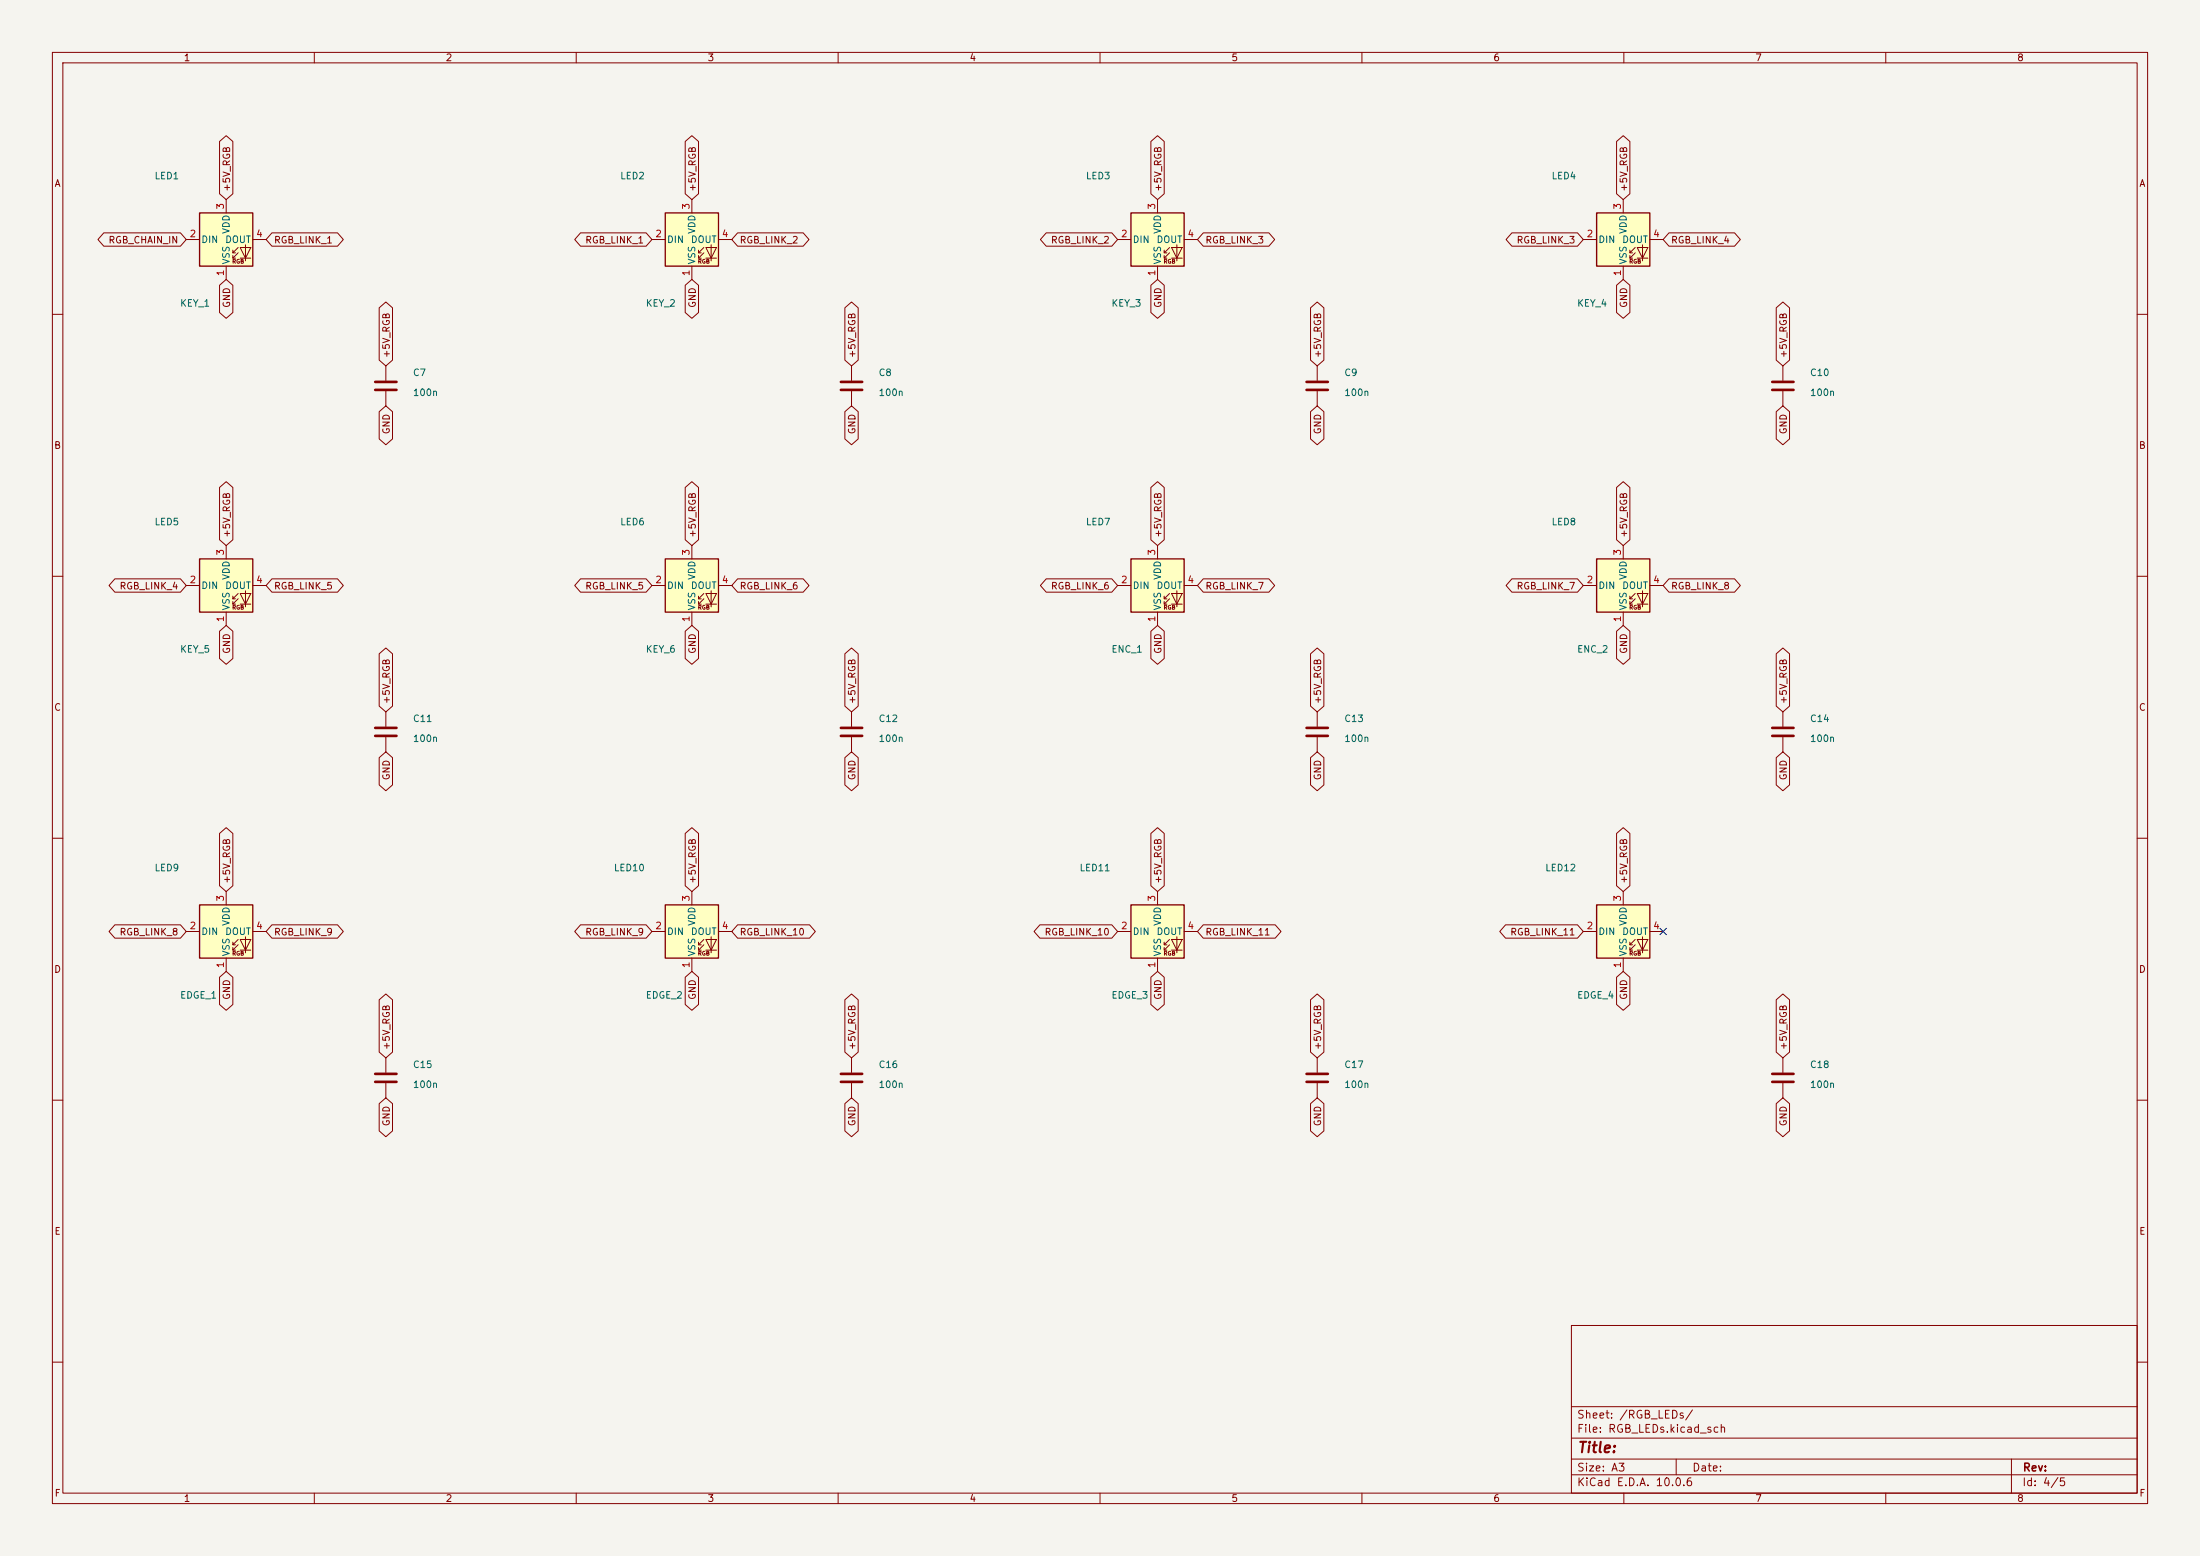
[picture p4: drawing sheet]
<svg xmlns="http://www.w3.org/2000/svg" width="420mm" height="297mm" viewBox="0 0 420 297" stroke-linecap="round" stroke-linejoin="round" font-family="sans-serif">
<path d="M0 0h420v297h-420z" fill="#f5f4ef" stroke="#f5f4ef" stroke-width=".19"/>
<g fill="none" stroke="#840000" stroke-width=".19">
<path d="M10 10h400v277h-400zM12 12h396v273h-396zM60 10v2M110 10v2M160 10v2M210 10v2M260 10v2M310 10v2M360 10v2M10 60h2M408 60h2M10 110h2"/>
<path d="M408 110h2M10 160h2M408 160h2M10 210h2M408 210h2M300 253h108v32h-108zM10 260h2M300 278.5h108M300 274.5h108M300 268.5h108M320 278.5v3M384 278.5v6.5"/>
<path d="M408 260h2M60 285v2M110 285v2M160 285v2M210 285v2M260 285v2M300 281.5h108M310 285v2M360 285v2"/>
</g>
<path d="M304.8 40.6h10.2v10.2h-10.2z" fill="#ffffc2"/>
<g fill="none" stroke="#840000" stroke-width=".19">
<path d="M309.9 38.1v2.5M302.3 45.7h2.5M309.9 50.8v2.5M311.1 48.3h.6M311.1 49.3h.6M312.2 47.2l-1.1 1.1v-.5M312.2 48.3l-1.1 1v-.5M312.5 47.2h2.1l-1 2.1zM312.5 49.3h2.1M313.6 46.7v3.1M315 45.7h2.5M340.4 69.9v2.7"/>
<path d="M340.4 74.7v2.8M251.5 201.9v2.8M251.5 206.8v2.8"/>
</g>
<path d="M304.8 40.6h10.2v10.2h-10.2z" fill="none" stroke="#840000" stroke-width=".25"/>
<path d="M338.3 72.9h4.1M338.3 74.4h4.1M249.4 205h4.1M249.4 206.5h4.1" fill="none" stroke="#840000" stroke-width=".51"/>
<path d="M127 106.7h10.2v10.1h-10.2z" fill="#ffffc2"/>
<g fill="none" stroke="#840000" stroke-width=".19">
<path d="M124.5 111.8h2.5M132.1 104.1v2.6M132.1 116.8v2.6M133.3 114.3h.6M133.3 115.3h.6M134.4 113.3l-1.1 1v-.5M134.4 114.3l-1.1 1v-.5M134.7 113.3h2.1l-1 2zM134.7 115.3h2.1M135.8 112.8v3M137.2 111.8h2.5M340.4 201.9v2.8"/>
<path d="M340.4 206.8v2.8"/>
</g>
<path d="M127 106.7h10.2v10.1h-10.2z" fill="none" stroke="#840000" stroke-width=".25"/>
<path d="M338.3 205h4.1M338.3 206.5h4.1" fill="none" stroke="#840000" stroke-width=".51"/>
<path d="M215.9 172.7h10.2v10.2h-10.2z" fill="#ffffc2"/>
<path d="M213.4 177.8h2.5M221 170.2v2.5M223.3 179.3l-1.1 1v-.5M223.6 179.3h2.1l-1 2.1zM224.7 178.8v3.1M226.1 177.8h2.5M221 182.9v2.5M222.2 180.3h.6M222.2 181.4h.6M223.3 180.3l-1.1 1.1v-.6M223.6 181.4h2.1" fill="none" stroke="#840000" stroke-width=".19"/>
<path d="M215.9 172.7h10.2v10.2h-10.2z" fill="none" stroke="#840000" stroke-width=".25"/>
<path d="M304.8 106.7h10.2v10.1h-10.2z" fill="#ffffc2"/>
<g fill="none" stroke="#840000" stroke-width=".19">
<path d="M302.3 111.8h2.5M309.9 104.1v2.6M309.9 116.8v2.6M311.1 114.3h.6M311.1 115.3h.6M312.2 113.3l-1.1 1v-.5M312.2 114.3l-1.1 1v-.5M312.5 113.3h2.1l-1 2zM312.5 115.3h2.1M313.6 112.8v3M315 111.8h2.5M340.4 135.9v2.8"/>
<path d="M340.4 140.7v2.8"/>
</g>
<path d="M304.8 106.7h10.2v10.1h-10.2z" fill="none" stroke="#840000" stroke-width=".25"/>
<path d="M338.3 138.9h4.1M338.3 140.5h4.1" fill="none" stroke="#840000" stroke-width=".51"/>
<path d="M215.9 40.6h10.2v10.2h-10.2z" fill="#ffffc2"/>
<path d="M221 38.1v2.5M213.4 45.7h2.5M221 50.8v2.5M222.2 48.3h.6M222.2 49.3h.6M223.3 47.2l-1.1 1.1v-.5M223.3 48.3l-1.1 1v-.5M223.6 47.2h2.1l-1 2.1zM223.6 49.3h2.1M224.7 46.7v3.1M226.1 45.7h2.5" fill="none" stroke="#840000" stroke-width=".19"/>
<path d="M215.9 40.6h10.2v10.2h-10.2z" fill="none" stroke="#840000" stroke-width=".25"/>
<path d="M215.9 106.7h10.2v10.1h-10.2z" fill="#ffffc2"/>
<g fill="none" stroke="#840000" stroke-width=".19">
<path d="M251.5 69.9v2.7M251.5 74.7v2.8M213.4 111.8h2.5M221 104.1v2.6M221 116.8v2.6M222.2 114.3h.6M222.2 115.3h.6M223.3 113.3l-1.1 1v-.5M223.3 114.3l-1.1 1v-.5M223.6 113.3h2.1l-1 2zM223.6 115.3h2.1M224.7 112.8v3"/>
<path d="M226.1 111.8h2.5"/>
</g>
<path d="M215.9 106.7h10.2v10.1h-10.2z" fill="none" stroke="#840000" stroke-width=".25"/>
<path d="M249.4 72.9h4.1M249.4 74.4h4.1" fill="none" stroke="#840000" stroke-width=".51"/>
<path d="M304.8 172.7h10.2v10.2h-10.2z" fill="#ffffc2"/>
<path d="M302.3 177.8h2.5M309.9 170.2v2.5M312.2 179.3l-1.1 1v-.5M312.5 179.3h2.1l-1 2.1zM313.6 178.8v3.1M315 177.8h2.5M309.9 182.9v2.5M311.1 180.3h.6M311.1 181.4h.6M312.2 180.3l-1.1 1.1v-.6M312.5 181.4h2.1" fill="none" stroke="#840000" stroke-width=".19"/>
<path d="M304.8 172.7h10.2v10.2h-10.2z" fill="none" stroke="#840000" stroke-width=".25"/>
<path d="M38.1 172.7h10.2v10.2h-10.2z" fill="#ffffc2"/>
<path d="M35.6 177.8h2.5M43.2 170.2v2.5M45.5 179.3l-1.1 1v-.5M45.8 179.3h2.1l-1 2.1zM46.9 178.8v3.1M48.3 177.8h2.5M43.2 182.9v2.5M44.4 180.3h.6M44.4 181.4h.6M45.5 180.3l-1.1 1.1v-.6M45.8 181.4h2.1" fill="none" stroke="#840000" stroke-width=".19"/>
<path d="M38.1 172.7h10.2v10.2h-10.2z" fill="none" stroke="#840000" stroke-width=".25"/>
<path d="M127 40.6h10.2v10.2h-10.2z" fill="#ffffc2"/>
<g fill="none" stroke="#840000" stroke-width=".19">
<path d="M132.1 38.1v2.5M124.5 45.7h2.5M132.1 50.8v2.5M133.3 48.3h.6M133.3 49.3h.6M134.4 47.2l-1.1 1.1v-.5M134.4 48.3l-1.1 1v-.5M134.7 47.2h2.1l-1 2.1zM134.7 49.3h2.1M135.8 46.7v3.1M137.2 45.7h2.5M162.6 69.9v2.7"/>
<path d="M162.6 74.7v2.8M162.6 135.9v2.8M251.5 135.9v2.8M162.6 140.7v2.8M251.5 140.7v2.8"/>
</g>
<path d="M127 40.6h10.2v10.2h-10.2z" fill="none" stroke="#840000" stroke-width=".25"/>
<path d="M160.5 72.9h4.1M160.5 74.4h4.1M160.5 138.9h4.1M249.4 138.9h4.1M160.5 140.5h4.1M249.4 140.5h4.1" fill="none" stroke="#840000" stroke-width=".51"/>
<path d="M38.1 40.6h10.2v10.2h-10.2z" fill="#ffffc2"/>
<g fill="none" stroke="#840000" stroke-width=".19">
<path d="M43.2 38.1v2.5M35.6 45.7h2.5M43.2 50.8v2.5M44.4 48.3h.6M44.4 49.3h.6M45.5 47.2l-1.1 1.1v-.5M45.5 48.3l-1.1 1v-.5M45.8 47.2h2.1l-1 2.1zM45.8 49.3h2.1M46.9 46.7v3.1M48.3 45.7h2.5M73.7 69.9v2.7"/>
<path d="M73.7 74.7v2.8"/>
</g>
<path d="M38.1 40.6h10.2v10.2h-10.2z" fill="none" stroke="#840000" stroke-width=".25"/>
<path d="M71.6 72.9h4.1M71.6 74.4h4.1" fill="none" stroke="#840000" stroke-width=".51"/>
<path d="M127 172.7h10.2v10.2h-10.2z" fill="#ffffc2"/>
<g fill="none" stroke="#840000" stroke-width=".19">
<path d="M124.5 177.8h2.5M132.1 170.2v2.5M134.4 179.3l-1.1 1v-.5M134.7 179.3h2.1l-1 2.1zM135.8 178.8v3.1M137.2 177.8h2.5M132.1 182.9v2.5M133.3 180.3h.6M133.3 181.4h.6M134.4 180.3l-1.1 1.1v-.6M134.7 181.4h2.1M73.7 201.9v2.8"/>
<path d="M73.7 206.8v2.8M162.6 201.9v2.8M162.6 206.8v2.8"/>
</g>
<path d="M127 172.7h10.2v10.2h-10.2z" fill="none" stroke="#840000" stroke-width=".25"/>
<path d="M71.6 205h4.1M71.6 206.5h4.1M160.5 205h4.1M160.5 206.5h4.1" fill="none" stroke="#840000" stroke-width=".51"/>
<path d="M38.1 106.7h10.2v10.1h-10.2z" fill="#ffffc2"/>
<g fill="none" stroke="#840000" stroke-width=".19">
<path d="M41.9 27l1.3-1.1 1.3 1.1v10l-1.3 1.1-1.3-1.1zM130.8 27l1.3-1.1 1.3 1.1v10l-1.3 1.1-1.3-1.1zM219.7 27l1.3-1.1 1.3 1.1v10l-1.3 1.1-1.3-1.1zM308.6 27l1.3-1.1 1.3 1.1v10l-1.3 1.1-1.3-1.1zM19.8 44.4h14.6l1.2 1.3-1.2 1.3h-14.6l-1.1-1.3zM41.9 54.5l1.3-1.2 1.3 1.2v5.2l-1.3 1.1-1.3-1.1zM51.9 44.4h12.5l1.1 1.3-1.1 1.3h-12.5l-1.1-1.3zM72.4 58.8l1.3-1.2 1.2 1.2v9.9l-1.2 1.2-1.3-1.2zM110.8 44.4h12.5l1.2 1.3-1.2 1.3h-12.5l-1.1-1.3zM130.8 54.5l1.3-1.2 1.3 1.2v5.2l-1.3 1.1-1.3-1.1zM140.8 44.4h12.5l1.1 1.3-1.1 1.3h-12.5l-1.1-1.3zM161.3 58.8l1.3-1.2 1.2 1.2v9.9l-1.2 1.2-1.3-1.2z"/>
<path d="M199.7 44.4h12.5l1.2 1.3-1.2 1.3h-12.5l-1.1-1.3zM219.7 54.5l1.3-1.2 1.3 1.2v5.2l-1.3 1.1-1.3-1.1zM229.7 44.4h12.5l1.1 1.3-1.1 1.3h-12.5l-1.1-1.3zM250.2 58.8l1.3-1.2 1.2 1.2v9.9l-1.2 1.2-1.3-1.2zM288.6 44.4h12.5l1.2 1.3-1.2 1.3h-12.5l-1.1-1.3zM308.6 54.5l1.3-1.2 1.3 1.2v5.2l-1.3 1.1-1.3-1.1zM318.6 44.4h12.5l1.1 1.3-1.1 1.3h-12.5l-1.1-1.3zM339.1 58.8l1.3-1.2 1.2 1.2v9.9l-1.2 1.2-1.3-1.2zM72.4 78.6l1.3-1.1 1.2 1.1v5.2l-1.2 1.1-1.3-1.1zM161.3 78.6l1.3-1.1 1.2 1.1v5.2l-1.2 1.1-1.3-1.1zM250.2 78.6l1.3-1.1 1.2 1.1v5.2l-1.2 1.1-1.3-1.1zM339.1 78.6l1.3-1.1 1.2 1.1v5.2l-1.2 1.1-1.3-1.1z"/>
<path d="M41.9 93l1.3-1.1 1.3 1.1v10l-1.3 1.1-1.3-1.1zM130.8 93l1.3-1.1 1.3 1.1v10l-1.3 1.1-1.3-1.1zM219.7 93l1.3-1.1 1.3 1.1v10l-1.3 1.1-1.3-1.1zM308.6 93l1.3-1.1 1.3 1.1v10l-1.3 1.1-1.3-1.1zM21.9 110.5h12.5l1.2 1.3-1.2 1.2h-12.5l-1.1-1.2zM35.6 111.8h2.5M43.2 104.1v2.6M43.2 116.8v2.6M44.4 114.3h.6M44.4 115.3h.6M45.5 113.3l-1.1 1v-.5M45.5 114.3l-1.1 1v-.5"/>
<path d="M45.8 113.3h2.1l-1 2zM45.8 115.3h2.1M46.9 112.8v3M48.3 111.8h2.5M51.9 110.5h12.5l1.1 1.3-1.1 1.2h-12.5l-1.1-1.2zM110.8 110.5h12.5l1.2 1.3-1.2 1.2h-12.5l-1.1-1.2zM140.8 110.5h12.5l1.1 1.3-1.1 1.2h-12.5l-1.1-1.2zM199.7 110.5h12.5l1.2 1.3-1.2 1.2h-12.5l-1.1-1.2zM229.7 110.5h12.5l1.1 1.3-1.1 1.2h-12.5l-1.1-1.2zM288.6 110.5h12.5l1.2 1.3-1.2 1.2h-12.5l-1.1-1.2zM318.6 110.5h12.5l1.1 1.3-1.1 1.2h-12.5l-1.1-1.2zM41.9 120.5l1.3-1.1 1.3 1.1v5.2l-1.3 1.1-1.3-1.1z"/>
<path d="M72.4 124.8l1.3-1.1 1.2 1.1v10l-1.2 1.1-1.3-1.1zM73.7 135.9v2.8M130.8 120.5l1.3-1.1 1.3 1.1v5.2l-1.3 1.1-1.3-1.1zM161.3 124.8l1.3-1.1 1.2 1.1v10l-1.2 1.1-1.3-1.1zM219.7 120.5l1.3-1.1 1.3 1.1v5.2l-1.3 1.1-1.3-1.1zM250.2 124.8l1.3-1.1 1.2 1.1v10l-1.2 1.1-1.3-1.1zM308.6 120.5l1.3-1.1 1.3 1.1v5.2l-1.3 1.1-1.3-1.1zM339.1 124.8l1.3-1.1 1.2 1.1v10l-1.2 1.1-1.3-1.1zM41.9 159.1l1.3-1.1 1.3 1.1v10l-1.3 1.1-1.3-1.1zM72.4 144.6l1.3-1.1 1.2 1.1v5.2l-1.2 1.1-1.3-1.1zM73.7 140.7v2.8M130.8 159.1l1.3-1.1 1.3 1.1v10l-1.3 1.1-1.3-1.1z"/>
<path d="M161.3 144.6l1.3-1.1 1.2 1.1v5.2l-1.2 1.1-1.3-1.1zM219.7 159.1l1.3-1.1 1.3 1.1v10l-1.3 1.1-1.3-1.1zM250.2 144.6l1.3-1.1 1.2 1.1v5.2l-1.2 1.1-1.3-1.1zM308.6 159.1l1.3-1.1 1.3 1.1v10l-1.3 1.1-1.3-1.1zM339.1 144.6l1.3-1.1 1.2 1.1v5.2l-1.2 1.1-1.3-1.1zM21.9 176.5h12.5l1.2 1.3-1.2 1.3h-12.5l-1.1-1.3zM51.9 176.5h12.5l1.1 1.3-1.1 1.3h-12.5l-1.1-1.3zM110.8 176.5h12.5l1.2 1.3-1.2 1.3h-12.5l-1.1-1.3zM140.8 176.5h13.7l1.2 1.3-1.2 1.3h-13.7l-1.1-1.3zM198.5 176.5h13.7l1.2 1.3-1.2 1.3h-13.7l-1.1-1.3zM229.7 176.5h13.7l1.2 1.3-1.2 1.3h-13.7l-1.1-1.3zM287.4 176.5h13.7l1.2 1.3-1.2 1.3h-13.7l-1.1-1.3z"/>
<path d="M41.9 186.5l1.3-1.1 1.3 1.1v5.2l-1.3 1.1-1.3-1.1zM72.4 190.8l1.3-1.1 1.2 1.1v10l-1.2 1.1-1.3-1.1zM130.8 186.5l1.3-1.1 1.3 1.1v5.2l-1.3 1.1-1.3-1.1zM161.3 190.8l1.3-1.1 1.2 1.1v10l-1.2 1.1-1.3-1.1zM219.7 186.5l1.3-1.1 1.3 1.1v5.2l-1.3 1.1-1.3-1.1zM250.2 190.8l1.3-1.1 1.2 1.1v10l-1.2 1.1-1.3-1.1zM308.6 186.5l1.3-1.1 1.3 1.1v5.2l-1.3 1.1-1.3-1.1zM339.1 190.8l1.3-1.1 1.2 1.1v10l-1.2 1.1-1.3-1.1zM72.4 210.7l1.3-1.1 1.2 1.1v5.2l-1.2 1.1-1.3-1.1zM161.3 210.7l1.3-1.1 1.2 1.1v5.2l-1.2 1.1-1.3-1.1zM250.2 210.7l1.3-1.1 1.2 1.1v5.2l-1.2 1.1-1.3-1.1zM339.1 210.7l1.3-1.1 1.2 1.1v5.2l-1.2 1.1-1.3-1.1z"/>
</g>
<path d="M38.1 106.7h10.2v10.1h-10.2z" fill="none" stroke="#840000" stroke-width=".25"/>
<path d="M71.6 138.9h4.1M71.6 140.5h4.1" fill="none" stroke="#840000" stroke-width=".51"/>
<path d="M316.9 177.2l1.2 1.2M318.1 177.2l-1.2 1.2" fill="none" stroke="#000084" stroke-width=".19"/>
<text font-size="2" fill="#840000" x="301" y="277.8">Title:</text>
<g font-size="1.5" fill="#840000">
<text x="300.9" y="273.8">File: RGB_LEDs.kicad_sch</text>
<text x="300.9" y="271.1">Sheet: /RGB_LEDs/</text>
<text x="300.9" y="281.2">Size: A3</text>
<text x="322.9" y="281.2">Date:</text>
<text x="386" y="281.2">Rev:</text>
<text x="300.9" y="284">KiCad E.D.A. 10.0.6</text>
<text x="385.9" y="284">Id: 4/5</text>
</g>
<g font-size="1.3" fill="#840000">
<text x="35" y="12">1</text>
<text x="85" y="12">2</text>
<text x="135" y="12">3</text>
<text x="185" y="12">4</text>
<text x="235" y="12">5</text>
<text x="285" y="12">6</text>
<text x="335" y="12">7</text>
<text x="385" y="12">8</text>
<text x="10.3" y="36">A</text>
<text x="408.3" y="36">A</text>
<text x="44.2" y="36.7" transform="rotate(-90 44.2 36.7)">+5V_RGB</text>
<text x="133.1" y="36.7" transform="rotate(-90 133.1 36.7)">+5V_RGB</text>
<text x="222" y="36.7" transform="rotate(-90 222 36.7)">+5V_RGB</text>
<text x="310.9" y="36.7" transform="rotate(-90 310.9 36.7)">+5V_RGB</text>
<text x="20.6" y="46.8">RGB_CHAIN_IN</text>
<text x="52.2" y="46.8">RGB_LINK_1</text>
<text x="111.6" y="46.8">RGB_LINK_1</text>
<text x="141.1" y="46.8">RGB_LINK_2</text>
<text x="200.5" y="46.8">RGB_LINK_2</text>
<text x="230" y="46.8">RGB_LINK_3</text>
<text x="289.4" y="46.8">RGB_LINK_3</text>
<text x="318.9" y="46.8">RGB_LINK_4</text>
<text x="44.2" y="58.9" transform="rotate(-90 44.2 58.9)">GND</text>
<text x="133.1" y="58.9" transform="rotate(-90 133.1 58.9)">GND</text>
<text x="222" y="58.9" transform="rotate(-90 222 58.9)">GND</text>
<text x="310.9" y="58.9" transform="rotate(-90 310.9 58.9)">GND</text>
<text x="74.7" y="68.4" transform="rotate(-90 74.7 68.4)">+5V_RGB</text>
<text x="163.6" y="68.4" transform="rotate(-90 163.6 68.4)">+5V_RGB</text>
<text x="252.5" y="68.4" transform="rotate(-90 252.5 68.4)">+5V_RGB</text>
<text x="341.4" y="68.4" transform="rotate(-90 341.4 68.4)">+5V_RGB</text>
<text x="74.7" y="83" transform="rotate(-90 74.7 83)">GND</text>
<text x="163.6" y="83" transform="rotate(-90 163.6 83)">GND</text>
<text x="252.5" y="83" transform="rotate(-90 252.5 83)">GND</text>
<text x="341.4" y="83" transform="rotate(-90 341.4 83)">GND</text>
<text x="10.2" y="86">B</text>
<text x="408.2" y="86">B</text>
<text x="44.2" y="102.7" transform="rotate(-90 44.2 102.7)">+5V_RGB</text>
<text x="133.1" y="102.7" transform="rotate(-90 133.1 102.7)">+5V_RGB</text>
<text x="222" y="102.7" transform="rotate(-90 222 102.7)">+5V_RGB</text>
<text x="310.9" y="102.7" transform="rotate(-90 310.9 102.7)">+5V_RGB</text>
<text x="22.7" y="112.8">RGB_LINK_4</text>
<text x="52.2" y="112.8">RGB_LINK_5</text>
<text x="111.6" y="112.8">RGB_LINK_5</text>
<text x="141.1" y="112.8">RGB_LINK_6</text>
<text x="200.5" y="112.8">RGB_LINK_6</text>
<text x="230" y="112.8">RGB_LINK_7</text>
<text x="289.4" y="112.8">RGB_LINK_7</text>
<text x="318.9" y="112.8">RGB_LINK_8</text>
<text x="44.2" y="124.9" transform="rotate(-90 44.2 124.9)">GND</text>
<text x="133.1" y="124.9" transform="rotate(-90 133.1 124.9)">GND</text>
<text x="222" y="124.9" transform="rotate(-90 222 124.9)">GND</text>
<text x="310.9" y="124.9" transform="rotate(-90 310.9 124.9)">GND</text>
<text x="10.2" y="136">C</text>
<text x="74.7" y="134.5" transform="rotate(-90 74.7 134.5)">+5V_RGB</text>
<text x="163.6" y="134.5" transform="rotate(-90 163.6 134.5)">+5V_RGB</text>
<text x="252.5" y="134.5" transform="rotate(-90 252.5 134.5)">+5V_RGB</text>
<text x="341.4" y="134.5" transform="rotate(-90 341.4 134.5)">+5V_RGB</text>
<text x="408.2" y="136">C</text>
<text x="74.7" y="149" transform="rotate(-90 74.7 149)">GND</text>
<text x="163.6" y="149" transform="rotate(-90 163.6 149)">GND</text>
<text x="252.5" y="149" transform="rotate(-90 252.5 149)">GND</text>
<text x="341.4" y="149" transform="rotate(-90 341.4 149)">GND</text>
<text x="44.2" y="168.8" transform="rotate(-90 44.2 168.8)">+5V_RGB</text>
<text x="133.1" y="168.8" transform="rotate(-90 133.1 168.8)">+5V_RGB</text>
<text x="222" y="168.8" transform="rotate(-90 222 168.8)">+5V_RGB</text>
<text x="310.9" y="168.8" transform="rotate(-90 310.9 168.8)">+5V_RGB</text>
<text x="22.7" y="178.9">RGB_LINK_8</text>
<text x="52.2" y="178.9">RGB_LINK_9</text>
<text x="111.6" y="178.9">RGB_LINK_9</text>
<text x="141.1" y="178.9">RGB_LINK_10</text>
<text x="199.3" y="178.9">RGB_LINK_10</text>
<text x="230" y="178.9">RGB_LINK_11</text>
<text x="288.2" y="178.9">RGB_LINK_11</text>
<text x="10.2" y="186">D</text>
<text x="408.2" y="186">D</text>
<text x="44.2" y="190.9" transform="rotate(-90 44.2 190.9)">GND</text>
<text x="133.1" y="190.9" transform="rotate(-90 133.1 190.9)">GND</text>
<text x="222" y="190.9" transform="rotate(-90 222 190.9)">GND</text>
<text x="310.9" y="190.9" transform="rotate(-90 310.9 190.9)">GND</text>
<text x="74.7" y="200.5" transform="rotate(-90 74.7 200.5)">+5V_RGB</text>
<text x="163.6" y="200.5" transform="rotate(-90 163.6 200.5)">+5V_RGB</text>
<text x="252.5" y="200.5" transform="rotate(-90 252.5 200.5)">+5V_RGB</text>
<text x="341.4" y="200.5" transform="rotate(-90 341.4 200.5)">+5V_RGB</text>
<text x="74.7" y="215.1" transform="rotate(-90 74.7 215.1)">GND</text>
<text x="163.6" y="215.1" transform="rotate(-90 163.6 215.1)">GND</text>
<text x="252.5" y="215.1" transform="rotate(-90 252.5 215.1)">GND</text>
<text x="341.4" y="215.1" transform="rotate(-90 341.4 215.1)">GND</text>
<text x="10.3" y="236">E</text>
<text x="408.3" y="236">E</text>
<text x="10.3" y="286">F</text>
<text x="35" y="287">1</text>
<text x="85" y="287">2</text>
<text x="135" y="287">3</text>
<text x="185" y="287">4</text>
<text x="235" y="287">5</text>
<text x="285" y="287">6</text>
<text x="335" y="287">7</text>
<text x="385" y="287">8</text>
<text x="408.3" y="286">F</text>
</g>
<g font-size="1.3" fill="#006464">
<text x="29.4" y="34.5">LED1</text>
<text x="118.3" y="34.5">LED2</text>
<text x="207.2" y="34.5">LED3</text>
<text x="296.1" y="34.5">LED4</text>
<text x="38.3" y="46.7">DIN</text>
<text x="42.9" y="46.7">DOUT</text>
<text x="44.1" y="44.7" transform="rotate(-90 44.1 44.7)">VDD</text>
<text x="127.2" y="46.7">DIN</text>
<text x="131.8" y="46.7">DOUT</text>
<text x="133" y="44.7" transform="rotate(-90 133 44.7)">VDD</text>
<text x="216.1" y="46.7">DIN</text>
<text x="220.7" y="46.7">DOUT</text>
<text x="221.9" y="44.7" transform="rotate(-90 221.9 44.7)">VDD</text>
<text x="305" y="46.7">DIN</text>
<text x="309.6" y="46.7">DOUT</text>
<text x="310.8" y="44.7" transform="rotate(-90 310.8 44.7)">VDD</text>
<text x="44.1" y="50.6" transform="rotate(-90 44.1 50.6)">VSS</text>
<text x="133" y="50.6" transform="rotate(-90 133 50.6)">VSS</text>
<text x="221.9" y="50.6" transform="rotate(-90 221.9 50.6)">VSS</text>
<text x="310.8" y="50.6" transform="rotate(-90 310.8 50.6)">VSS</text>
<text x="34.3" y="58.8">KEY_1</text>
<text x="123.2" y="58.8">KEY_2</text>
<text x="212.1" y="58.8">KEY_3</text>
<text x="301" y="58.8">KEY_4</text>
<text x="78.7" y="72.1">C7</text>
<text x="78.7" y="75.9">100n</text>
<text x="167.6" y="72.1">C8</text>
<text x="167.6" y="75.9">100n</text>
<text x="256.5" y="72.1">C9</text>
<text x="256.5" y="75.9">100n</text>
<text x="345.4" y="72.1">C10</text>
<text x="345.4" y="75.9">100n</text>
<text x="29.4" y="100.6">LED5</text>
<text x="118.3" y="100.6">LED6</text>
<text x="207.2" y="100.6">LED7</text>
<text x="296.1" y="100.6">LED8</text>
<text x="38.3" y="112.7">DIN</text>
<text x="42.9" y="112.7">DOUT</text>
<text x="44.1" y="110.8" transform="rotate(-90 44.1 110.8)">VDD</text>
<text x="127.2" y="112.7">DIN</text>
<text x="131.8" y="112.7">DOUT</text>
<text x="133" y="110.8" transform="rotate(-90 133 110.8)">VDD</text>
<text x="216.1" y="112.7">DIN</text>
<text x="220.7" y="112.7">DOUT</text>
<text x="221.9" y="110.8" transform="rotate(-90 221.9 110.8)">VDD</text>
<text x="305" y="112.7">DIN</text>
<text x="309.6" y="112.7">DOUT</text>
<text x="310.8" y="110.8" transform="rotate(-90 310.8 110.8)">VDD</text>
<text x="44.1" y="116.6" transform="rotate(-90 44.1 116.6)">VSS</text>
<text x="133" y="116.6" transform="rotate(-90 133 116.6)">VSS</text>
<text x="221.9" y="116.6" transform="rotate(-90 221.9 116.6)">VSS</text>
<text x="310.8" y="116.6" transform="rotate(-90 310.8 116.6)">VSS</text>
<text x="34.3" y="124.9">KEY_5</text>
<text x="123.2" y="124.9">KEY_6</text>
<text x="212.1" y="124.9">ENC_1</text>
<text x="301" y="124.9">ENC_2</text>
<text x="78.7" y="138.1">C11</text>
<text x="78.7" y="141.9">100n</text>
<text x="167.6" y="138.1">C12</text>
<text x="167.6" y="141.9">100n</text>
<text x="256.5" y="138.1">C13</text>
<text x="256.5" y="141.9">100n</text>
<text x="345.4" y="138.1">C14</text>
<text x="345.4" y="141.9">100n</text>
<text x="29.4" y="166.6">LED9</text>
<text x="117.1" y="166.6">LED10</text>
<text x="206" y="166.6">LED11</text>
<text x="294.9" y="166.6">LED12</text>
<text x="38.3" y="178.8">DIN</text>
<text x="42.9" y="178.8">DOUT</text>
<text x="44.1" y="176.8" transform="rotate(-90 44.1 176.8)">VDD</text>
<text x="127.2" y="178.8">DIN</text>
<text x="131.8" y="178.8">DOUT</text>
<text x="133" y="176.8" transform="rotate(-90 133 176.8)">VDD</text>
<text x="216.1" y="178.8">DIN</text>
<text x="220.7" y="178.8">DOUT</text>
<text x="221.9" y="176.8" transform="rotate(-90 221.9 176.8)">VDD</text>
<text x="305" y="178.8">DIN</text>
<text x="309.6" y="178.8">DOUT</text>
<text x="310.8" y="176.8" transform="rotate(-90 310.8 176.8)">VDD</text>
<text x="44.1" y="182.7" transform="rotate(-90 44.1 182.7)">VSS</text>
<text x="133" y="182.7" transform="rotate(-90 133 182.7)">VSS</text>
<text x="221.9" y="182.7" transform="rotate(-90 221.9 182.7)">VSS</text>
<text x="310.8" y="182.7" transform="rotate(-90 310.8 182.7)">VSS</text>
<text x="34.3" y="190.9">EDGE_1</text>
<text x="123.2" y="190.9">EDGE_2</text>
<text x="212.1" y="190.9">EDGE_3</text>
<text x="301" y="190.9">EDGE_4</text>
<text x="78.7" y="204.2">C15</text>
<text x="78.7" y="208">100n</text>
<text x="167.6" y="204.2">C16</text>
<text x="167.6" y="208">100n</text>
<text x="256.5" y="204.2">C17</text>
<text x="256.5" y="208">100n</text>
<text x="345.4" y="204.2">C18</text>
<text x="345.4" y="208">100n</text>
</g>
<g font-size="1.3" fill="#a90000">
<text x="43" y="40.1" transform="rotate(-90 43 40.1)">3</text>
<text x="131.9" y="40.1" transform="rotate(-90 131.9 40.1)">3</text>
<text x="220.8" y="40.1" transform="rotate(-90 220.8 40.1)">3</text>
<text x="309.7" y="40.1" transform="rotate(-90 309.7 40.1)">3</text>
<text x="36.1" y="45.6">2</text>
<text x="48.8" y="45.6">4</text>
<text x="125" y="45.6">2</text>
<text x="137.7" y="45.6">4</text>
<text x="213.9" y="45.6">2</text>
<text x="226.6" y="45.6">4</text>
<text x="302.8" y="45.6">2</text>
<text x="315.5" y="45.6">4</text>
<text x="43" y="52.8" transform="rotate(-90 43 52.8)">1</text>
<text x="131.9" y="52.8" transform="rotate(-90 131.9 52.8)">1</text>
<text x="220.8" y="52.8" transform="rotate(-90 220.8 52.8)">1</text>
<text x="309.7" y="52.8" transform="rotate(-90 309.7 52.8)">1</text>
<text x="43" y="106.1" transform="rotate(-90 43 106.1)">3</text>
<text x="131.9" y="106.1" transform="rotate(-90 131.9 106.1)">3</text>
<text x="220.8" y="106.1" transform="rotate(-90 220.8 106.1)">3</text>
<text x="309.7" y="106.1" transform="rotate(-90 309.7 106.1)">3</text>
<text x="36.1" y="111.6">2</text>
<text x="48.8" y="111.6">4</text>
<text x="125" y="111.6">2</text>
<text x="137.7" y="111.6">4</text>
<text x="213.9" y="111.6">2</text>
<text x="226.6" y="111.6">4</text>
<text x="302.8" y="111.6">2</text>
<text x="315.5" y="111.6">4</text>
<text x="43" y="118.8" transform="rotate(-90 43 118.8)">1</text>
<text x="131.9" y="118.8" transform="rotate(-90 131.9 118.8)">1</text>
<text x="220.8" y="118.8" transform="rotate(-90 220.8 118.8)">1</text>
<text x="309.7" y="118.8" transform="rotate(-90 309.7 118.8)">1</text>
<text x="43" y="172.2" transform="rotate(-90 43 172.2)">3</text>
<text x="131.9" y="172.2" transform="rotate(-90 131.9 172.2)">3</text>
<text x="220.8" y="172.2" transform="rotate(-90 220.8 172.2)">3</text>
<text x="309.7" y="172.2" transform="rotate(-90 309.7 172.2)">3</text>
<text x="36.1" y="177.7">2</text>
<text x="48.8" y="177.7">4</text>
<text x="125" y="177.7">2</text>
<text x="137.7" y="177.7">4</text>
<text x="213.9" y="177.7">2</text>
<text x="226.6" y="177.7">4</text>
<text x="302.8" y="177.7">2</text>
<text x="315.5" y="177.7">4</text>
<text x="43" y="184.9" transform="rotate(-90 43 184.9)">1</text>
<text x="131.9" y="184.9" transform="rotate(-90 131.9 184.9)">1</text>
<text x="220.8" y="184.9" transform="rotate(-90 220.8 184.9)">1</text>
<text x="309.7" y="184.9" transform="rotate(-90 309.7 184.9)">1</text>
</g>
<g font-size=".8" fill="#840000">
<text x="44.2" y="50.5">RGB</text>
<text x="133.1" y="50.5">RGB</text>
<text x="222" y="50.5">RGB</text>
<text x="310.9" y="50.5">RGB</text>
<text x="44.2" y="116.5">RGB</text>
<text x="133.1" y="116.5">RGB</text>
<text x="222" y="116.5">RGB</text>
<text x="310.9" y="116.5">RGB</text>
<text x="44.2" y="182.6">RGB</text>
<text x="133.1" y="182.6">RGB</text>
<text x="222" y="182.6">RGB</text>
<text x="310.9" y="182.6">RGB</text>
</g>
</svg>
